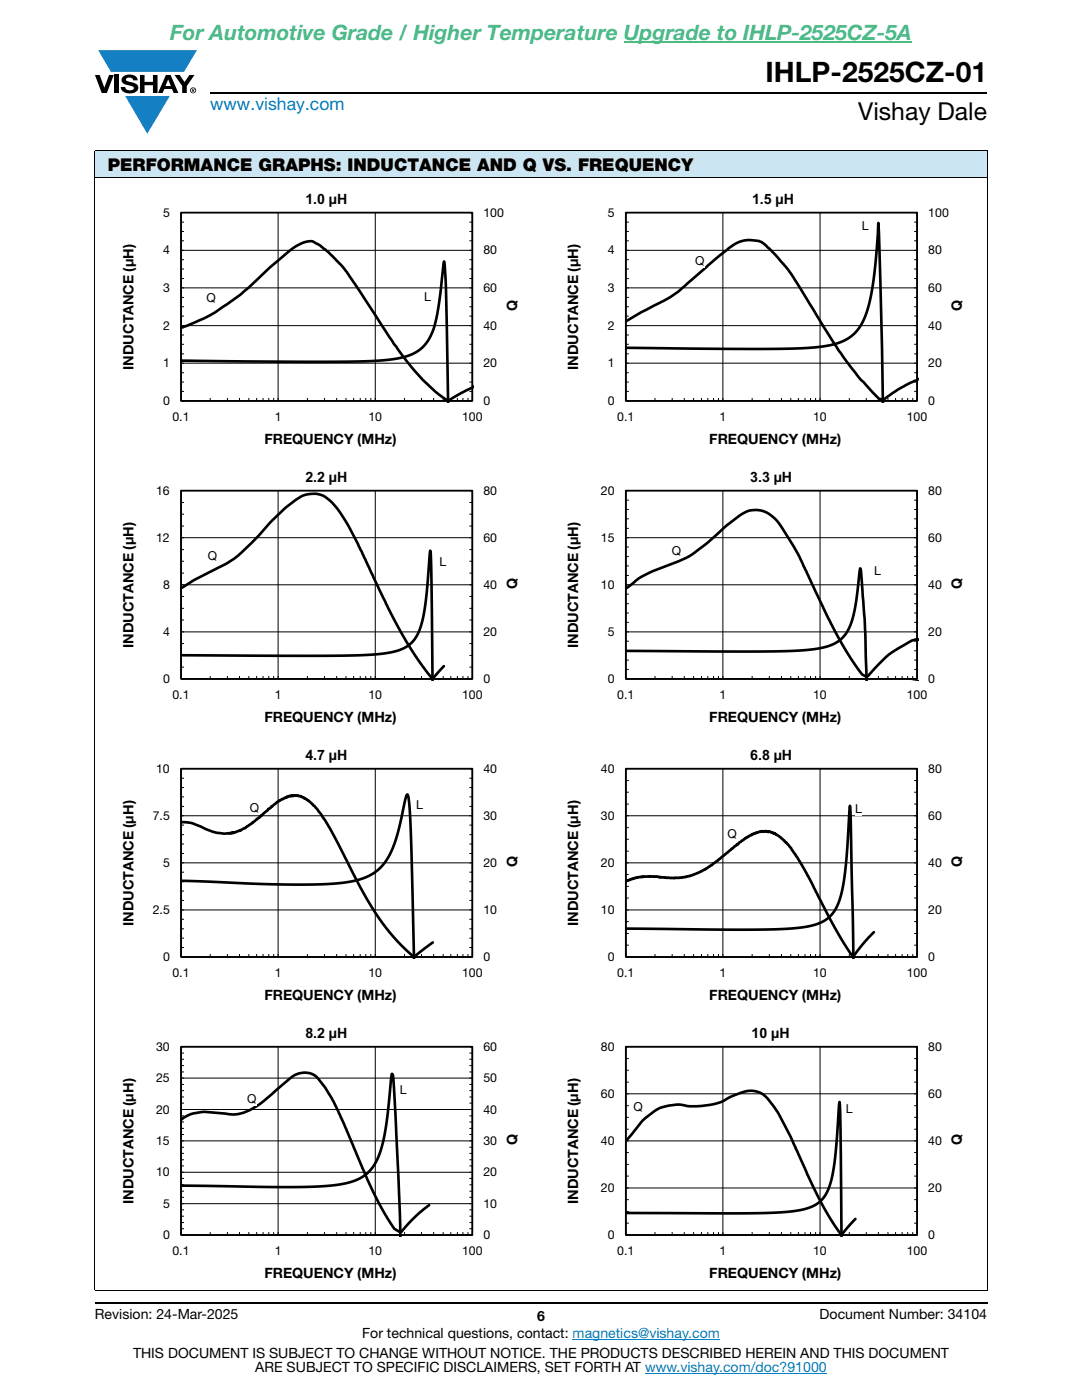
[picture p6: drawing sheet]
<svg xmlns="http://www.w3.org/2000/svg" width="216mm" height="279mm" viewBox="0 0 216 279" stroke-linecap="round" stroke-linejoin="round" font-family="sans-serif">
<g fill="#147fc3">
<path d="M19.6 10h19.7l-2.6 4.3h-1.1h-13.5z"/>
<path d="M25 19.2h8.9l-4.5 7.5z"/>
</g>
<g fill="#000">
<path d="M18.9 15h1l.9 2.5 1-2.5h.9l-1.4 3.6h-1zM22.9 15h.9v3.6h-.9zM24.6 15.3a2.1 2.1 0 0 1 2.8 .3l.1 .4h-.9a.79 .79 0 0 0-.7-.5 .79 .79 0 0 0-.8 .4l.3 .3 1 .2a1.08 1.08 0 0 1 1.2 1 1.08 1.08 0 0 1-1.1 1.2 1.73 1.73 0 0 1-2.4-1.2h.9a.96 .96 0 0 0 .8 .6 .96 .96 0 0 0 .9-.4 1.31 1.31 0 0 0-1.2-.6 1.03 1.03 0 0 1-1.1-.6 1.03 1.03 0 0 1 .2-1.1zM27.9 15h.9v1.3h1.7v-1.3h.9v3.6h-.9v-1.6h-1.7v1.6h-.9zM34.8 15h1.1l.9 1.4 1-1.4h1l-1.5 2.2v1.4h-.9v-1.4z"/>
<path d="M33.6 15.9l.5 1.3h-1.1zM33.1 15l-1.6 3.6h1l.3-.8h1.5l.3 .8h1l-1.6-3.6z"/>
<path d="M38.4 17.8h.2v.2h-.2zM38.3 17.7v.7h.1v-.3l.4 .3-.2-.3 .2-.2-.1-.2z"/>
<path d="M38.1 18a.46 .46 0 0 1 .9 0 .46 .46 0 0 1-.9 0zM37.9 18a.6 .6 0 0 0 1.2 0 .6 .6 0 0 0-1.2 0z"/>
</g>
<path d="M42 18.6h155M18.9 260h178.1" fill="none" stroke="#000" stroke-width=".36"/>
<path d="M124.5 8.3h57.4" fill="none" stroke="#4cbb84" stroke-width=".21"/>
<path d="M114.3 267.3h29.3M128.7 274h36.3" fill="none" stroke="#007ec4" stroke-width=".2"/>
<path d="M18.9 30h178.1v5.5h-178.1z" fill="#cce5f3"/>
<g fill="none" stroke="#000" stroke-width=".2">
<path d="M18.9 30h178.1M18.9 35.5h178.1M18.9 30.1v227.3M197 30.1v227.3M36.1 42.4h58.2v37.6h-58.2zM36.1 57.5h58.2M36.1 50h58.2M36.1 59.4h.6M36.1 55.6h.6M36.1 53.7h.6M36.1 51.8h.6M36.1 50h.6"/>
<path d="M36.1 48.1h.6M36.1 46.2h.6M36.1 44.3h.6M55.5 42.4v37.6M74.9 42.4v37.6M93.7 59.4h.6M93.7 55.6h.6M93.7 53.7h.6M93.7 51.8h.6M93.7 50h.6M93.7 48.1h.6M93.7 46.2h.6"/>
<path d="M93.7 44.3h.6M36.1 72.5h58.2M36.1 65h58.2M36.1 78.1h.6M36.1 76.2h.6M36.1 74.4h.6M36.1 70.6h.6M36.1 68.7h.6M36.1 66.9h.6M36.1 63.1h.6M36.1 61.2h.6M41.9 79.4v.6"/>
<path d="M45.4 79.4v.6M47.8 79.4v.6M49.7 79.4v.6M51.2 79.4v.6M52.5 79.4v.6M53.6 79.4v.6M54.6 79.4v.6M61.3 79.4v.6M64.8 79.4v.6M67.2 79.4v.6M69 79.4v.6M70.6 79.4v.6"/>
<path d="M71.9 79.4v.6M73 79.4v.6M74 79.4v.6M80.7 79.4v.6M84.1 79.4v.6M86.5 79.4v.6M88.4 79.4v.6M90 79.4v.6M91.3 79.4v.6M92.4 79.4v.6M93.4 79.4v.6M93.7 78.1h.6"/>
<path d="M93.7 76.2h.6M93.7 74.4h.6M93.7 70.6h.6M93.7 68.7h.6M93.7 66.9h.6M93.7 63.1h.6M93.7 61.2h.6M18.9 257.5h178.1"/>
</g>
<path d="M36.1 42.4h58.2v37.6h-58.2z" fill="none" stroke="#000" stroke-width=".35"/>
<path d="M36.1 72l22.3 .2 13.4-.1 6-.3 2.2-.4 1.7-.5 1.6-.8 1.3-1.1 1-1.3 .9-1.9 1-4.7 1.1-8.9a271.1 271.1 0 0 1 .7 22.3l.1 5.8M36.1 65.5l4.6-1.9 2.2-1.3 5.2-3.6 5.7-5.3 4.4-3.7 2.3-1.3 1-.2h.8l1.2 .5 1.4 1.1 3.4 3.3 3.4 4.9 6.9 10.6 2.1 2.9 3.6 4.2 2.5 2.4 1.5 1.2a1.45 1.45 0 0 0 1.5 .5l4.7-2.6" fill="none" stroke="#000" stroke-width=".53"/>
<g fill="#fff">
<path d="M84.7 57.7h1.3v2.9h-1.3z"/>
<path d="M41.2 57.9h1.9v2.9h-1.9z"/>
</g>
<g fill="none" stroke="#000" stroke-width=".2">
<path d="M124.9 42.4h58.1v37.6h-58.1zM124.9 50h58.1M124.9 59.4h.6M124.9 55.6h.6M124.9 53.7h.6M124.9 51.8h.6M124.9 50h.6M124.9 48.1h.6M124.9 46.2h.6M124.9 44.3h.6M144.2 42.4v37.6M163.6 42.4v37.6"/>
<path d="M182.4 59.4h.6M182.4 55.6h.6M182.4 53.7h.6M182.4 51.8h.6M182.4 50h.6M182.4 48.1h.6M182.4 46.2h.6M182.4 44.3h.6M183 57.5h-58.1M124.9 78.1h.6M124.9 76.2h.6M124.9 74.4h.6"/>
<path d="M124.9 70.6h.6M124.9 68.7h.6M124.9 66.9h.6M124.9 63.1h.6M124.9 61.2h.6M130.7 79.4v.6M134.1 79.4v.6M136.5 79.4v.6M138.4 79.4v.6M140 79.4v.6M141.2 79.4v.6M142.4 79.4v.6"/>
<path d="M143.4 79.4v.6M150.1 79.4v.6M153.5 79.4v.6M155.9 79.4v.6M157.8 79.4v.6M159.3 79.4v.6M160.6 79.4v.6M161.7 79.4v.6M162.7 79.4v.6M169.5 79.4v.6M172.9 79.4v.6M175.3 79.4v.6"/>
<path d="M177.2 79.4v.6M178.7 79.4v.6M180 79.4v.6M181.1 79.4v.6M182.1 79.4v.6M182.4 78.1h.6M182.4 76.2h.6M182.4 74.4h.6M182.4 70.6h.6M182.4 68.7h.6M182.4 66.9h.6M182.4 63.1h.6"/>
<path d="M182.4 61.2h.6M183 72.5h-58.1M183 65h-58.1"/>
</g>
<path d="M124.9 42.4h58.1v37.6h-58.1z" fill="none" stroke="#000" stroke-width=".35"/>
<path d="M124.9 69.4l22.9 .2 11.1-.1 5.9-.4 2.1-.5 1.6-.7 1.7-1.1 1.2-1.4 1.1-1.8 .7-2.2 .7-2.8 .6-4 .8-10.1 .4 14.9 .5 20.9M124.9 64.1l3-1.8 5.4-2.8 1.7-1.1 8.1-7 3.3-2.6 1.2-.6 1.1-.2 1.1-.1 1.7 .2 .7 .4 1.3 1.1 3.8 4.2 10.1 16.1 4 5.4 3.3 3.6a1.74 1.74 0 0 0 1.7 .8l2.9-2 4-2" fill="none" stroke="#000" stroke-width=".53"/>
<g fill="#fff">
<path d="M171.9 43.6h1.4v2.9h-1.4z"/>
<path d="M138.7 50.5h1.9v2.9h-1.9z"/>
</g>
<g fill="none" stroke="#000" stroke-width=".2">
<path d="M36.1 97.9h58.2v37.6h-58.2zM55.5 97.9v37.6M74.9 97.9v37.6M36.1 116.7h58.2M36.1 107.3h58.2M36.1 119h.6M36.1 114.4h.6M36.1 112h.6M36.1 109.7h.6M36.1 105h.6M36.1 102.6h.6M36.1 100.3h.6"/>
<path d="M93.7 119h.6M93.7 114.4h.6M93.7 112h.6M93.7 109.7h.6M93.7 105h.6M93.7 102.6h.6M93.7 100.3h.6M36.1 126.1h58.2M36.1 133.1h.6M36.1 130.8h.6M36.1 128.4h.6M36.1 123.7h.6"/>
<path d="M36.1 121.4h.6M41.9 134.9v.6M45.4 134.9v.6M47.8 134.9v.6M49.7 134.9v.6M51.2 134.9v.6M52.5 134.9v.6M53.6 134.9v.6M54.6 134.9v.6M61.3 134.9v.6M64.8 134.9v.6M67.2 134.9v.6"/>
<path d="M69 134.9v.6M70.6 134.9v.6M71.9 134.9v.6M73 134.9v.6M74 134.9v.6M80.7 134.9v.6M84.1 134.9v.6M86.5 134.9v.6M88.4 134.9v.6M90 134.9v.6M91.3 134.9v.6M92.4 134.9v.6"/>
<path d="M93.4 134.9v.6M93.7 133.1h.6M93.7 130.8h.6M93.7 128.4h.6M93.7 123.7h.6M93.7 121.4h.6"/>
</g>
<path d="M36.1 97.9h58.2v37.6h-58.2z" fill="none" stroke="#000" stroke-width=".35"/>
<path d="M36.1 117.4l2.6-1.6 6.5-3.3 2.2-1.5 4.2-4.1 2.6-3 2.9-2.7 1.9-1.4 1.4-.9 1-.3 1.6-.1 1.2 .3 .7 .4 1.5 1.3 1.4 1.6 1.5 2.5 2.8 5.4 4.3 9.2 2.9 5.7 3.1 5.2 3.5 4.9a.39 .39 0 0 0 .4 .4 .39 .39 0 0 0 .4-.4l1.9-2.1M36.1 130.8h34.7l5.8-.4 1.9-.3 1.6-.5 1.4-.8 1-1 .8-1.2 .7-1.7 .5-2.1 .5-2.9 .8-10 .3 5 .2 20.9" fill="none" stroke="#000" stroke-width=".53"/>
<g fill="#fff">
<path d="M87.7 110.7h1.4v2.9h-1.4z"/>
<path d="M41.5 109.5h1.9v2.9h-1.9z"/>
</g>
<g fill="none" stroke="#000" stroke-width=".2">
<path d="M124.9 97.9h58.1v37.6h-58.1zM124.9 99.8h.6M144.2 97.9v37.6M163.6 97.9v37.6M182.4 99.8h.6M124.9 118.6h.6M124.9 114.8h.6M124.9 112.9h.6M124.9 111.1h.6M124.9 109.2h.6M124.9 105.4h.6M124.9 103.5h.6"/>
<path d="M124.9 101.7h.6M182.4 118.6h.6M182.4 114.8h.6M182.4 112.9h.6M182.4 111.1h.6M182.4 109.2h.6M182.4 105.4h.6M182.4 103.5h.6M182.4 101.7h.6M183 116.7h-58.1M183 107.3h-58.1M124.9 133.6h.6"/>
<path d="M124.9 131.7h.6M124.9 129.9h.6M124.9 128h.6M124.9 124.2h.6M124.9 122.3h.6M124.9 120.5h.6M130.7 134.9v.6M134.1 134.9v.6M136.5 134.9v.6M138.4 134.9v.6M140 134.9v.6M141.2 134.9v.6"/>
<path d="M142.4 134.9v.6M143.4 134.9v.6M150.1 134.9v.6M153.5 134.9v.6M155.9 134.9v.6M157.8 134.9v.6M159.3 134.9v.6M160.6 134.9v.6M161.7 134.9v.6M162.7 134.9v.6M169.5 134.9v.6M172.9 134.9v.6"/>
<path d="M175.3 134.9v.6M177.2 134.9v.6M178.7 134.9v.6M180 134.9v.6M181.1 134.9v.6M182.1 134.9v.6M182.4 133.6h.6M182.4 131.7h.6M182.4 129.9h.6M182.4 128h.6M182.4 124.2h.6M182.4 122.3h.6"/>
<path d="M182.4 120.5h.6M183 126.1h-58.1"/>
</g>
<path d="M124.9 97.9h58.1v37.6h-58.1z" fill="none" stroke="#000" stroke-width=".35"/>
<path d="M124.9 117.5l3.1-2.4 2.3-1.1 5.2-2 2.5-1.3 3.2-2.4 3.8-3.4 3.2-2.4 1.5-.6h2.1l1.4 .5 1.7 1.3 .8 1.2 2.5 3.8 1.3 2.4 5.1 10.9 2.2 4.3 2.9 4.9 2.3 3.4 .8 .4 .4-.1 2.4-2.6 2.2-2 4.1-2.4 1.2-.3 .2 .1M124.9 129.9l31.4 .1 5.6-.4 3.5-.7 1.4-.6 1.2-.9 .9-1.1 .7-1.4 .6-1.8 .5-2.2 .9-7.5 .2 .8 .7 9.4 .4 12.2" fill="none" stroke="#000" stroke-width=".53"/>
<g fill="#fff">
<path d="M174.5 112.4h1.3v2.9h-1.3z"/>
<path d="M134.1 108.5h1.9v2.9h-1.9z"/>
</g>
<g fill="none" stroke="#000" stroke-width=".2">
<path d="M36.1 153.4h58.2v37.6h-58.2zM36.1 159h.6M36.1 157.2h.6M36.1 155.3h.6M55.5 153.4v37.6M74.9 153.4v37.6M93.7 159h.6M93.7 157.2h.6M93.7 155.3h.6M36.1 172.2h58.2M36.1 162.8h58.2M36.1 179.7h.6"/>
<path d="M36.1 177.8h.6M36.1 176h.6M36.1 174.1h.6M36.1 170.3h.6M36.1 168.4h.6M36.1 166.6h.6M36.1 164.7h.6M36.1 160.9h.6M93.7 179.7h.6M93.7 177.8h.6M93.7 176h.6M93.7 174.1h.6"/>
<path d="M93.7 170.3h.6M93.7 168.4h.6M93.7 166.6h.6M93.7 164.7h.6M93.7 160.9h.6M36.1 181.6h58.2M36.1 189.1h.6M36.1 187.2h.6M36.1 185.4h.6M36.1 183.5h.6M41.9 190.4v.6M45.4 190.4v.6"/>
<path d="M47.8 190.4v.6M49.7 190.4v.6M51.2 190.4v.6M52.5 190.4v.6M53.6 190.4v.6M54.6 190.4v.6M61.3 190.4v.6M64.8 190.4v.6M67.2 190.4v.6M69 190.4v.6M70.6 190.4v.6M71.9 190.4v.6"/>
<path d="M73 190.4v.6M74 190.4v.6M80.7 190.4v.6M84.1 190.4v.6M86.5 190.4v.6M88.4 190.4v.6M90 190.4v.6M91.3 190.4v.6M92.4 190.4v.6M93.4 190.4v.6M93.7 189.1h.6M93.7 187.2h.6"/>
<path d="M93.7 185.4h.6M93.7 183.5h.6"/>
</g>
<path d="M36.1 153.4h58.2v37.6h-58.2z" fill="none" stroke="#000" stroke-width=".35"/>
<path d="M36.1 175.8l16.7 .6 9.7 .1 6-.3 2.3-.4 1.9-.6 1.6-.8 1.3-1 1.2-1.3 1-1.6 .7-1.5 .8-2.3 1.6-7.3 .4-.9 .2 .6 .1 1.2 .3 5 .7 26M36.1 164.1l2.3 .2 2.6 1.1 2.3 .8 1.5 .2 1.7-.1 2.4-1 3-2.2 1.5-1.3 .1-.3 1.7-1.4 1.6-.9h.3l.6-.3h.5l.1-.2 .2 .2 .2-.2h.7l1.1 .4 1 .6 1.3 1.2 2.1 2.8 2.1 3.8 4.6 9 1.7 3.1 2.3 3.7 3 3.7 1.9 2.1 2 1.7 .4-.1 3.5-2.6" fill="none" stroke="#000" stroke-width=".53"/>
<g fill="#fff">
<path d="M83 159.1h1.4v2.9h-1.4z"/>
<path d="M49.9 159.7h1.9v2.9h-1.9z"/>
</g>
<g fill="none" stroke="#000" stroke-width=".2">
<path d="M124.9 153.4h58.1v37.6h-58.1zM124.9 158.1h.6M124.9 155.8h.6M144.2 153.4v37.6M163.6 153.4v37.6M182.4 158.1h.6M182.4 155.8h.6M124.9 179.2h.6M124.9 176.9h.6M124.9 174.5h.6M124.9 169.9h.6M124.9 167.5h.6"/>
<path d="M124.9 165.2h.6M124.9 160.5h.6M182.4 179.2h.6M182.4 176.9h.6M182.4 174.5h.6M182.4 169.9h.6M182.4 167.5h.6M182.4 165.2h.6M182.4 160.5h.6M183 172.2h-58.1M183 162.8h-58.1M124.9 188.6h.6"/>
<path d="M124.9 186.3h.6M124.9 183.9h.6M130.7 190.4v.6M134.1 190.4v.6M136.5 190.4v.6M138.4 190.4v.6M140 190.4v.6M141.2 190.4v.6M142.4 190.4v.6M143.4 190.4v.6M150.1 190.4v.6M153.5 190.4v.6"/>
<path d="M155.9 190.4v.6M157.8 190.4v.6M159.3 190.4v.6M160.6 190.4v.6M161.7 190.4v.6M162.7 190.4v.6M169.5 190.4v.6M172.9 190.4v.6M175.3 190.4v.6M177.2 190.4v.6M178.7 190.4v.6M180 190.4v.6"/>
<path d="M181.1 190.4v.6M182.1 190.4v.6M182.4 188.6h.6M182.4 186.3h.6M182.4 183.9h.6M183 181.6h-58.1"/>
</g>
<path d="M124.9 153.4h58.1v37.6h-58.1z" fill="none" stroke="#000" stroke-width=".35"/>
<path d="M124.9 175.9l1.7-.7 1.2-.2 3.2-.1 .7 .2v-.1l2.8 .3 2-.2 1.9-.5 2.2-1 1.5-1 4.9-3.9v-.2h.3l.2-.3 2.1-1.4 2-.8 .6-.1 .1 .1 .5-.1 .6 .2 .2-.2 .7 .4 .1-.1 1.4 .9 1.1 1 1.8 2.4 2.6 4.4 5.3 10.3 1.8 3.1 1.6 2.2a.47 .47 0 0 0 .5 .1 .47 .47 0 0 0 .3-.4l1.9-2.4 1.7-1.8M124.9 185.3l21 .2 9.4-.1 5.5-.4 1.9-.5 1.5-.6 1.3-.9 1-1.2 .8-1.7 .7-2.1 .8-5.8 .8-11.4 .7 30.5" fill="none" stroke="#000" stroke-width=".53"/>
<g fill="#fff">
<path d="M170.6 159.9h1.4v3h-1.4z"/>
<path d="M145.2 165h1.9v2.9h-1.9z"/>
</g>
<g fill="none" stroke="#000" stroke-width=".2">
<path d="M36.1 208.9h58.2v37.6h-58.2zM36.1 215.2h58.2M36.1 218.9h.6M36.1 217.7h.6M36.1 216.4h.6M36.1 213.9h.6M36.1 212.7h.6M36.1 211.4h.6M36.1 210.2h.6M55.5 208.9v37.6M74.9 208.9v37.6M93.7 218.9h.6"/>
<path d="M93.7 217.7h.6M93.7 216.4h.6M93.7 213.9h.6M93.7 212.7h.6M93.7 211.4h.6M93.7 210.2h.6M36.1 234h58.2M36.1 227.7h58.2M36.1 221.4h58.2M36.1 238.9h.6M36.1 237.7h.6M36.1 236.5h.6"/>
<path d="M36.1 235.2h.6M36.1 232.7h.6M36.1 231.5h.6M36.1 230.2h.6M36.1 229h.6M36.1 226.4h.6M36.1 225.2h.6M36.1 223.9h.6M36.1 222.7h.6M36.1 220.2h.6M93.7 238.9h.6M93.7 237.7h.6"/>
<path d="M93.7 236.5h.6M93.7 235.2h.6M93.7 232.7h.6M93.7 231.5h.6M93.7 230.2h.6M93.7 229h.6M93.7 226.4h.6M93.7 225.2h.6M93.7 223.9h.6M93.7 222.7h.6M93.7 220.2h.6M36.1 240.2h58.2"/>
<path d="M36.1 245.2h.6M36.1 244h.6M36.1 242.7h.6M36.1 241.4h.6M41.9 245.9v.6M45.4 245.9v.6M47.8 245.9v.6M49.7 245.9v.6M51.2 245.9v.6M52.5 245.9v.6M53.6 245.9v.6M54.6 245.9v.6"/>
<path d="M61.3 245.9v.6M64.8 245.9v.6M67.2 245.9v.6M69 245.9v.6M70.6 245.9v.6M71.9 245.9v.6M73 245.9v.6M74 245.9v.6M80.7 245.9v.6M84.1 245.9v.6M86.5 245.9v.6M88.4 245.9v.6"/>
<path d="M90 245.9v.6M91.3 245.9v.6M92.4 245.9v.6M93.4 245.9v.6M93.7 245.2h.6M93.7 244h.6M93.7 242.7h.6M93.7 241.4h.6"/>
</g>
<path d="M36.1 208.9h58.2v37.6h-58.2z" fill="none" stroke="#000" stroke-width=".35"/>
<path d="M36.1 236.6l18.7 .3 7.9-.1 5.5-.5 2-.5 1.6-.6 1.5-1 1.1-1.2 .9-1.6 .8-2.1 1-5.1 1.1-9.9 .2 .3 .1 .7 .4 7.4 1 24.1M36.1 223.5l.8-.6 1.1-.5 2.3-.5 6.2 .5 2.1-.4 1.5-.6 1.7-1 6.9-5.8 .9-.3 1.1-.2 1.7 .3 1.2 1 1.3 1.6 1.3 2.1 2.4 5.1 3.8 9 2.5 5.5 1.5 2.9 1.8 3 .5 .6 .9 .6a.56 .56 0 0 0 .9-.4l2.5-2.7 2.6-2.2" fill="none" stroke="#000" stroke-width=".53"/>
<g fill="#fff">
<path d="M79.7 216h1.4v2.9h-1.4z"/>
<path d="M49.3 217.8h1.9v2.9h-1.9z"/>
</g>
<g fill="none" stroke="#000" stroke-width=".2">
<path d="M124.9 208.9h58.1v37.6h-58.1zM124.9 216h.6M124.9 213.6h.6M124.9 211.3h.6M144.2 208.9v37.6M163.6 208.9v37.6M182.4 216h.6M182.4 213.6h.6M182.4 211.3h.6M183 218.3h-58.1M124.9 239.4h.6M124.9 234.7h.6"/>
<path d="M124.9 232.4h.6M124.9 230h.6M124.9 225.4h.6M124.9 223h.6M124.9 220.7h.6M182.4 239.4h.6M182.4 234.7h.6M182.4 232.4h.6M182.4 230h.6M182.4 225.4h.6M182.4 223h.6M182.4 220.7h.6"/>
<path d="M183 237.1h-58.1M183 227.7h-58.1M124.9 244.1h.6M124.9 241.8h.6M130.7 245.9v.6M134.1 245.9v.6M136.5 245.9v.6M138.4 245.9v.6M140 245.9v.6M141.2 245.9v.6M142.4 245.9v.6M143.4 245.9v.6"/>
<path d="M150.1 245.9v.6M153.5 245.9v.6M155.9 245.9v.6M157.8 245.9v.6M159.3 245.9v.6M160.6 245.9v.6M161.7 245.9v.6M162.7 245.9v.6M169.5 245.9v.6M172.9 245.9v.6M175.3 245.9v.6M177.2 245.9v.6"/>
<path d="M178.7 245.9v.6M180 245.9v.6M181.1 245.9v.6M182.1 245.9v.6M182.4 244.1h.6M182.4 241.8h.6"/>
</g>
<path d="M124.9 208.9h58.1v37.6h-58.1z" fill="none" stroke="#000" stroke-width=".35"/>
<path d="M124.9 227.7l3.5-4.2 2.2-1.8 1.1-.6 1.7-.4 1.8-.3 2.5 .4 4-.3 2.2-.6 2.2-1.2 2.7-.9 1.4-.1 1.4 .3 1.5 1.2 2.3 3.1 2.3 4.5 3.4 7.7 2.3 4.7 2.1 3.8 1.9 2.9a.51 .51 0 0 0 .6 .4l2.7-3M124.9 242.1l21.9 .1 7.2-.2 5.4-.5 1.7-.3 1.4-.6 1.2-.9 .9-1.1 .8-1.4 .5-1.9 .7-4.3 .9-11.1 .2 6.3 .2 20.6" fill="none" stroke="#000" stroke-width=".53"/>
<g fill="#fff">
<path d="M168.8 219.7h1.3v2.9h-1.3z"/>
<path d="M126.4 219.5h1.9v2.9h-1.9z"/>
</g>
<text font-size="5.6" x="152.8" y="16.4">IHLP-2525CZ-01</text>
<text font-size="4.9" x="171.3" y="24">Vishay Dale</text>
<text font-size="4.2" fill="#4cbb84" x="34" y="8">For Automotive Grade / Higher Temperature Upgrade to IHLP-2525CZ-5A</text>
<text font-size="3.5" fill="#007ec4" x="42" y="21.9">www.vishay.com</text>
<text font-size="3.5" x="21.5" y="34.1">PERFORMANCE GRAPHS: INDUCTANCE AND Q VS. FREQUENCY</text>
<g font-size="2.8">
<text x="60.9" y="40.6">1.0 µH</text>
<text x="150.1" y="40.6">1.5 µH</text>
<text x="103.2" y="62.1" transform="rotate(-90 103.2 62.1)">Q</text>
<text x="191.9" y="62.1" transform="rotate(-90 191.9 62.1)">Q</text>
<text x="26.6" y="73.8" transform="rotate(-90 26.6 73.8)">INDUCTANCE (μH)</text>
<text x="115.4" y="73.8" transform="rotate(-90 115.4 73.8)">INDUCTANCE (μH)</text>
<text x="52.8" y="88.5">FREQUENCY (MHz)</text>
<text x="141.5" y="88.5">FREQUENCY (MHz)</text>
<text x="60.9" y="96.1">2.2 µH</text>
<text x="149.7" y="96.1">3.3 µH</text>
<text x="103.2" y="117.6" transform="rotate(-90 103.2 117.6)">Q</text>
<text x="191.9" y="117.6" transform="rotate(-90 191.9 117.6)">Q</text>
<text x="26.6" y="129.3" transform="rotate(-90 26.6 129.3)">INDUCTANCE (μH)</text>
<text x="115.4" y="129.3" transform="rotate(-90 115.4 129.3)">INDUCTANCE (μH)</text>
<text x="52.8" y="144">FREQUENCY (MHz)</text>
<text x="141.5" y="144">FREQUENCY (MHz)</text>
<text x="60.9" y="151.6">4.7 µH</text>
<text x="149.7" y="151.6">6.8 µH</text>
<text x="103.2" y="173.1" transform="rotate(-90 103.2 173.1)">Q</text>
<text x="191.9" y="173.1" transform="rotate(-90 191.9 173.1)">Q</text>
<text x="26.6" y="184.8" transform="rotate(-90 26.6 184.8)">INDUCTANCE (μH)</text>
<text x="115.4" y="184.8" transform="rotate(-90 115.4 184.8)">INDUCTANCE (μH)</text>
<text x="52.8" y="199.5">FREQUENCY (MHz)</text>
<text x="141.5" y="199.5">FREQUENCY (MHz)</text>
<text x="60.9" y="207.1">8.2 µH</text>
<text x="150" y="207.1">10 µH</text>
<text x="103.2" y="228.6" transform="rotate(-90 103.2 228.6)">Q</text>
<text x="191.9" y="228.6" transform="rotate(-90 191.9 228.6)">Q</text>
<text x="26.6" y="240.3" transform="rotate(-90 26.6 240.3)">INDUCTANCE (μH)</text>
<text x="115.4" y="240.3" transform="rotate(-90 115.4 240.3)">INDUCTANCE (μH)</text>
<text x="52.8" y="255">FREQUENCY (MHz)</text>
<text x="141.5" y="255">FREQUENCY (MHz)</text>
<text x="18.9" y="263.3">Revision: 24-Mar-2025</text>
<text x="107.2" y="263.6">6</text>
<text x="163.6" y="263.3">Document Number: 34104</text>
<text x="72.3" y="267.1">For technical questions, contact: magnetics@vishay.com</text>
<text x="26.5" y="271">THIS DOCUMENT IS SUBJECT TO CHANGE WITHOUT NOTICE. THE PRODUCTS DESCRIBED HEREIN AND THIS DOCUMENT</text>
<text x="50.9" y="273.8">ARE SUBJECT TO SPECIFIC DISCLAIMERS, SET FORTH AT www.vishay.com/doc?91000</text>
</g>
<g font-size="2.5">
<text x="32.5" y="43.3">5</text>
<text x="96.5" y="43.3">100</text>
<text x="121.3" y="43.3">5</text>
<text x="171.9" y="46">L</text>
<text x="185.2" y="43.3">100</text>
<text x="32.5" y="50.8">4</text>
<text x="96.5" y="50.8">80</text>
<text x="121.3" y="50.8">4</text>
<text x="138.7" y="52.9">Q</text>
<text x="185.2" y="50.8">80</text>
<text x="32.5" y="58.3">3</text>
<text x="96.5" y="58.3">60</text>
<text x="121.3" y="58.3">3</text>
<text x="185.2" y="58.3">60</text>
<text x="32.5" y="65.8">2</text>
<text x="41.2" y="60.2">Q</text>
<text x="84.7" y="60.1">L</text>
<text x="96.5" y="65.8">40</text>
<text x="121.3" y="65.8">2</text>
<text x="185.2" y="65.8">40</text>
<text x="32.5" y="73.3">1</text>
<text x="96.5" y="73.3">20</text>
<text x="121.3" y="73.3">1</text>
<text x="185.2" y="73.3">20</text>
<text x="32.5" y="80.8">0</text>
<text x="34.4" y="83.9">0.1</text>
<text x="54.8" y="83.9">1</text>
<text x="73.5" y="83.9">10</text>
<text x="92.2" y="83.9">100</text>
<text x="96.5" y="80.8">0</text>
<text x="121.3" y="80.8">0</text>
<text x="123.2" y="83.9">0.1</text>
<text x="143.6" y="83.9">1</text>
<text x="162.3" y="83.9">10</text>
<text x="180.9" y="83.9">100</text>
<text x="185.2" y="80.8">0</text>
<text x="31.2" y="98.7">16</text>
<text x="96.5" y="98.7">80</text>
<text x="119.9" y="98.7">20</text>
<text x="185.2" y="98.7">80</text>
<text x="31.2" y="108.1">12</text>
<text x="41.5" y="111.8">Q</text>
<text x="87.7" y="113">L</text>
<text x="96.5" y="108.1">60</text>
<text x="119.9" y="108.1">15</text>
<text x="134.1" y="110.8">Q</text>
<text x="185.2" y="108.1">60</text>
<text x="32.5" y="117.5">8</text>
<text x="96.5" y="117.5">40</text>
<text x="119.9" y="117.5">10</text>
<text x="174.5" y="114.8">L</text>
<text x="185.2" y="117.5">40</text>
<text x="32.5" y="126.9">4</text>
<text x="96.5" y="126.9">20</text>
<text x="121.3" y="126.9">5</text>
<text x="185.2" y="126.9">20</text>
<text x="32.5" y="136.3">0</text>
<text x="96.5" y="136.3">0</text>
<text x="121.3" y="136.3">0</text>
<text x="185.2" y="136.3">0</text>
<text x="34.4" y="139.4">0.1</text>
<text x="54.8" y="139.4">1</text>
<text x="73.5" y="139.4">10</text>
<text x="92.2" y="139.4">100</text>
<text x="123.2" y="139.4">0.1</text>
<text x="143.6" y="139.4">1</text>
<text x="162.3" y="139.4">10</text>
<text x="180.9" y="139.4">100</text>
<text x="31.2" y="154.2">10</text>
<text x="96.5" y="154.2">40</text>
<text x="119.9" y="154.2">40</text>
<text x="185.2" y="154.2">80</text>
<text x="83" y="161.5">L</text>
<text x="30.5" y="163.6">7.5</text>
<text x="49.9" y="162.1">Q</text>
<text x="96.5" y="163.6">30</text>
<text x="119.9" y="163.6">30</text>
<text x="145.2" y="167.3">Q</text>
<text x="170.6" y="162.3">L</text>
<text x="185.2" y="163.6">60</text>
<text x="32.5" y="173">5</text>
<text x="96.5" y="173">20</text>
<text x="119.9" y="173">20</text>
<text x="185.2" y="173">40</text>
<text x="30.5" y="182.4">2.5</text>
<text x="96.5" y="182.4">10</text>
<text x="119.9" y="182.4">10</text>
<text x="185.2" y="182.4">20</text>
<text x="32.5" y="191.8">0</text>
<text x="96.5" y="191.8">0</text>
<text x="121.3" y="191.8">0</text>
<text x="185.2" y="191.8">0</text>
<text x="34.4" y="194.9">0.1</text>
<text x="54.8" y="194.9">1</text>
<text x="73.5" y="194.9">10</text>
<text x="92.2" y="194.9">100</text>
<text x="123.2" y="194.9">0.1</text>
<text x="143.6" y="194.9">1</text>
<text x="162.3" y="194.9">10</text>
<text x="180.9" y="194.9">100</text>
<text x="31.2" y="209.7">30</text>
<text x="96.5" y="209.7">60</text>
<text x="119.9" y="209.7">80</text>
<text x="185.2" y="209.7">80</text>
<text x="96.5" y="216">50</text>
<text x="31.2" y="216">25</text>
<text x="49.3" y="220.1">Q</text>
<text x="79.7" y="218.4">L</text>
<text x="119.9" y="219.1">60</text>
<text x="126.4" y="221.8">Q</text>
<text x="185.2" y="219.1">60</text>
<text x="31.2" y="222.3">20</text>
<text x="96.5" y="222.3">40</text>
<text x="168.8" y="222.1">L</text>
<text x="31.2" y="228.5">15</text>
<text x="96.5" y="228.5">30</text>
<text x="119.9" y="228.5">40</text>
<text x="185.2" y="228.5">40</text>
<text x="31.2" y="234.8">10</text>
<text x="96.5" y="234.8">20</text>
<text x="119.9" y="237.9">20</text>
<text x="185.2" y="237.9">20</text>
<text x="32.5" y="241">5</text>
<text x="96.5" y="241">10</text>
<text x="32.5" y="247.3">0</text>
<text x="34.4" y="250.4">0.1</text>
<text x="54.8" y="250.4">1</text>
<text x="73.5" y="250.4">10</text>
<text x="92.2" y="250.4">100</text>
<text x="96.5" y="247.3">0</text>
<text x="121.3" y="247.3">0</text>
<text x="123.2" y="250.4">0.1</text>
<text x="143.6" y="250.4">1</text>
<text x="162.3" y="250.4">10</text>
<text x="180.9" y="250.4">100</text>
<text x="185.2" y="247.3">0</text>
</g>
</svg>
